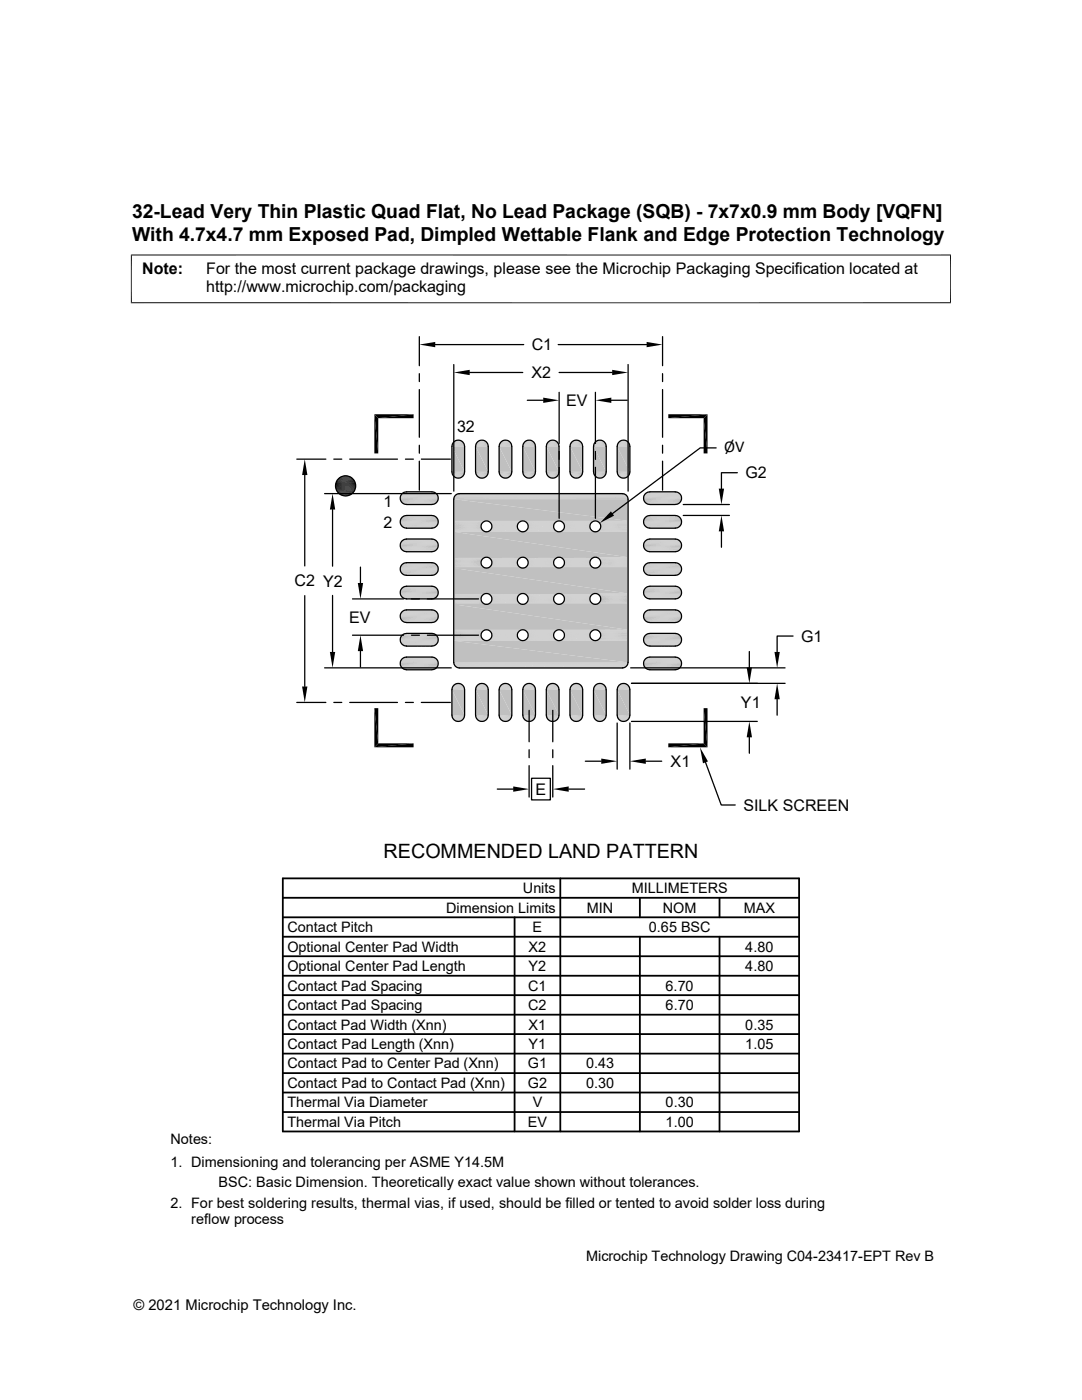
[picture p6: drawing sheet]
<svg xmlns="http://www.w3.org/2000/svg" width="216mm" height="279mm" viewBox="0 0 216 279" stroke-linecap="round" stroke-linejoin="round" font-family="sans-serif">
<g fill="#c0c0c0">
<path d="M124.1 87.9h.7z"/>
<path d="M124.3 87.8l.5 .1z"/>
<path d="M119.4 87.9h.7z"/>
<path d="M119.6 87.8l.5 .1z"/>
<path d="M114.6 87.9h.7z"/>
<path d="M114.9 87.8l.4 .1z"/>
<path d="M109.9 87.9h.7z"/>
<path d="M110.2 87.8l.4 .1z"/>
<path d="M105.2 87.9h.7z"/>
<path d="M105.5 87.8l.4 .1z"/>
<path d="M100.5 87.9h.7z"/>
<path d="M100.8 87.8l.4 .1z"/>
<path d="M95.8 87.9h.7z"/>
<path d="M96 87.8l.5 .1z"/>
<path d="M91.1 87.9h.7z"/>
<path d="M91.3 87.8l.5 .1z"/>
<path d="M123.8 88h1.2z"/>
<path d="M124.1 87.9l.9 .1z"/>
<path d="M119.1 88h1.2z"/>
<path d="M119.4 87.9l.9 .1z"/>
<path d="M114.4 88h1.1z"/>
<path d="M114.6 87.9l.9 .1z"/>
<path d="M109.7 88h1.1z"/>
<path d="M109.9 87.9l.9 .1z"/>
<path d="M105 88h1.1z"/>
<path d="M105.2 87.9l.9 .1z"/>
<path d="M100.3 88h1.1z"/>
<path d="M100.5 87.9l.9 .1z"/>
<path d="M95.6 88h1.1z"/>
<path d="M95.8 87.9l.9 .1z"/>
<path d="M90.9 88h1.1z"/>
<path d="M91.1 87.9l.9 .1z"/>
<path d="M123.7 88.1l.1-.1 1.4 .1z"/>
<path d="M123.8 88h1.2l.2 .1z"/>
<path d="M118.9 88.1l.2-.1 1.4 .1z"/>
<path d="M119.1 88h1.2l.2 .1z"/>
<path d="M114.2 88.1l.2-.1 1.4 .1z"/>
<path d="M114.4 88h1.1l.3 .1z"/>
<path d="M109.5 88.1l.2-.1 1.3 .1z"/>
<path d="M109.7 88h1.1l.2 .1z"/>
<path d="M104.8 88.1l.2-.1 1.3 .1z"/>
<path d="M105 88h1.1l.2 .1z"/>
<path d="M100.1 88.1l.2-.1 1.3 .1z"/>
<path d="M100.3 88h1.1l.2 .1z"/>
<path d="M95.4 88.1l.2-.1 1.3 .1z"/>
<path d="M95.6 88h1.1l.2 .1z"/>
<path d="M90.7 88.1l.2-.1 1.3 .1z"/>
<path d="M90.9 88h1.1l.2 .1z"/>
<path d="M123.5 88.2l.2-.1 1.6 .1z"/>
<path d="M123.7 88.1h1.5l.1 .1z"/>
<path d="M118.8 88.2l.1-.1 1.8 .1z"/>
<path d="M118.9 88.1h1.6l.2 .1z"/>
<path d="M114 88.2l.2-.1 1.7 .1z"/>
<path d="M114.2 88.1h1.6l.1 .1z"/>
<path d="M109.3 88.2l.2-.1 1.7 .1z"/>
<path d="M109.5 88.1h1.5l.2 .1z"/>
<path d="M104.6 88.2l.2-.1 1.7 .1z"/>
<path d="M104.8 88.1h1.5l.2 .1z"/>
<path d="M99.9 88.2l.2-.1 1.7 .1z"/>
<path d="M100.1 88.1h1.5l.2 .1z"/>
<path d="M95.2 88.2l.2-.1 1.7 .1z"/>
<path d="M95.4 88.1h1.5l.2 .1z"/>
<path d="M90.5 88.2l.2-.1 1.7 .1z"/>
<path d="M90.7 88.1h1.5l.2 .1z"/>
</g>
<path d="M90.4 88.3h2.1M95.1 88.3h2.1M99.8 88.3h2.1M104.5 88.3h2.2M109.2 88.3h2.2M113.9 88.3h2.2M118.6 88.3h2.2M123.3 88.3h2.2" fill="none" stroke="#c0c0c0" stroke-width=".2"/>
<g fill="none" stroke="#c0c0c0" stroke-width=".21">
<path d="M90.2 88.8h2.5M90.3 88.5h2.3M94.9 88.8h2.5M95 88.5h2.3M99.6 88.8h2.5M99.7 88.5h2.3M104.3 88.8h2.5M104.4 88.5h2.4M109 88.8h2.5M109.1 88.5h2.4M113.7 88.8h2.5M113.8 88.5h2.4"/>
<path d="M118.4 88.8h2.5M118.5 88.5h2.4M123.2 88.8h2.5M123.2 88.5h2.4"/>
</g>
<path d="M90.2 89h2.5M94.9 89h2.5M99.6 89h2.5M104.3 89h2.5M109 89h2.5M113.7 89h2.6M118.4 89h2.6M123.1 89h2.6" fill="none" stroke="#c0c0c0" stroke-width=".23"/>
<g fill="#c0c0c0">
<path d="M123.1 89.1l2.6 5.1h-2.6z"/>
<path d="M123.1 89.1h2.6v5.1z"/>
<path d="M118.4 89.1l2.6 5.1h-2.6z"/>
<path d="M118.4 89.1h2.6v5.1z"/>
<path d="M113.7 89.1l2.6 5.1h-2.6z"/>
<path d="M113.7 89.1h2.6v5.1z"/>
<path d="M109 89.1l2.5 5.1h-2.5z"/>
<path d="M109 89.1h2.5v5.1z"/>
<path d="M104.3 89.1l2.5 5.1h-2.5z"/>
<path d="M104.3 89.1h2.5v5.1z"/>
<path d="M99.6 89.1l2.5 5.1h-2.5z"/>
<path d="M99.6 89.1h2.5v5.1z"/>
<path d="M94.9 89.1l2.5 5.1h-2.5z"/>
<path d="M94.9 89.1h2.5v5.1z"/>
<path d="M90.2 89.1l2.5 5.1h-2.5z"/>
<path d="M90.2 89.1h2.5v5.1z"/>
</g>
<g fill="none" stroke="#c0c0c0" stroke-width=".23">
<path d="M90.2 94.3h2.5M90.2 94.5h2.5M94.9 94.3h2.5M94.9 94.5h2.5M99.6 94.3h2.5M99.6 94.5h2.5M104.3 94.3h2.5M104.3 94.5h2.5M109 94.3h2.5M109 94.5h2.5M113.7 94.3h2.6M113.7 94.5h2.5"/>
<path d="M118.4 94.3h2.6M118.4 94.5h2.5M123.1 94.3h2.6M123.2 94.5h2.5"/>
</g>
<path d="M90.3 94.7h2.3M95 94.7h2.3M99.7 94.7h2.3M104.4 94.7h2.4M109.1 94.7h2.4M113.8 94.7h2.4M118.5 94.7h2.4M123.2 94.7h2.4" fill="none" stroke="#c0c0c0" stroke-width=".21"/>
<path d="M90.4 94.9h2.1M95.1 94.9h2.1M99.8 94.9h2.1M104.5 94.9h2.2M109.2 94.9h2.2M113.9 94.9h2.2M118.6 94.9h2.2M123.3 94.9h2.2" fill="none" stroke="#c0c0c0" stroke-width=".2"/>
<g fill="#c0c0c0">
<path d="M123.5 95l1.7 .2h-1.5z"/>
<path d="M123.5 95h1.8l-.1 .2z"/>
<path d="M118.8 95l1.7 .2h-1.6z"/>
<path d="M118.8 95h1.9l-.2 .2z"/>
<path d="M114 95l1.8 .2h-1.6z"/>
<path d="M114 95h1.9l-.1 .2z"/>
<path d="M109.3 95l1.7 .2h-1.5z"/>
<path d="M109.3 95h1.9l-.2 .2z"/>
<path d="M104.6 95l1.7 .2h-1.5z"/>
<path d="M104.6 95h1.9l-.2 .2z"/>
<path d="M99.9 95l1.7 .2h-1.5z"/>
<path d="M99.9 95h1.9l-.2 .2z"/>
<path d="M95.2 95l1.7 .2h-1.5z"/>
<path d="M95.2 95h1.9l-.2 .2z"/>
<path d="M90.5 95l1.7 .2h-1.5z"/>
<path d="M90.5 95h1.9l-.2 .2z"/>
<path d="M123.7 95.2l1.3 .1h-1.2z"/>
<path d="M123.7 95.2h1.5l-.2 .1z"/>
<path d="M118.9 95.2l1.4 .1h-1.2z"/>
<path d="M118.9 95.2h1.6l-.2 .1z"/>
<path d="M114.2 95.2l1.3 .1h-1.1z"/>
<path d="M114.2 95.2h1.6l-.3 .1z"/>
<path d="M109.5 95.2l1.3 .1h-1.1z"/>
<path d="M109.5 95.2h1.5l-.2 .1z"/>
<path d="M104.8 95.2l1.3 .1h-1.1z"/>
<path d="M104.8 95.2h1.5l-.2 .1z"/>
<path d="M100.1 95.2l1.3 .1h-1.1z"/>
<path d="M100.1 95.2h1.5l-.2 .1z"/>
<path d="M95.4 95.2l1.3 .1h-1.1z"/>
<path d="M95.4 95.2h1.5l-.2 .1z"/>
<path d="M90.7 95.2l1.3 .1h-1.1z"/>
<path d="M90.7 95.2h1.5l-.2 .1z"/>
<path d="M123.8 95.3l1 .1z"/>
<path d="M123.8 95.3h1.2z"/>
<path d="M119.1 95.3l1 .1z"/>
<path d="M119.1 95.3h1.2z"/>
<path d="M114.4 95.3l.9 .1z"/>
<path d="M114.4 95.3h1.1z"/>
<path d="M109.7 95.3l.9 .1z"/>
<path d="M109.7 95.3h1.1z"/>
<path d="M105 95.3l.9 .1z"/>
<path d="M105 95.3h1.1z"/>
<path d="M100.3 95.3l.9 .1z"/>
<path d="M100.3 95.3h1.1z"/>
<path d="M95.6 95.3l.9 .1z"/>
<path d="M95.6 95.3h1.1z"/>
<path d="M90.9 95.3l.9 .1z"/>
<path d="M90.9 95.3h1.1z"/>
<path d="M124.1 95.4h.4z"/>
<path d="M124.1 95.4h.7z"/>
<path d="M119.4 95.4h.4z"/>
<path d="M119.4 95.4h.7z"/>
<path d="M114.6 95.4h.5z"/>
<path d="M114.6 95.4h.7z"/>
<path d="M109.9 95.4h.5z"/>
<path d="M109.9 95.4h.7z"/>
<path d="M105.2 95.4h.5z"/>
<path d="M105.2 95.4h.7z"/>
<path d="M100.5 95.4h.5z"/>
<path d="M100.5 95.4h.7z"/>
<path d="M95.8 95.4h.5z"/>
<path d="M95.8 95.4h.7z"/>
<path d="M91.1 95.4h.5z"/>
<path d="M91.1 95.4h.7z"/>
</g>
<g fill="none" stroke="#c0c0c0" stroke-width=".2">
<path d="M80.1 98.6h7.1M80.3 98.4h6.7M80.5 98.3h6.4M80.7 98.2h6M80.9 98.2h5.5M90.5 99.5h34.8M90.6 99.3h34.7M90.6 99.4h34.7M90.6 99.2h34.6M90.6 99.1h34.6M90.7 99h34.5M90.7 99h34.4"/>
<path d="M90.8 98.9h34.3M90.9 98.8h34.1M90.9 98.7h34M91 98.7h33.8M91.1 98.6h33.7M91.2 98.6h33.5M91.4 98.5h33M128.7 98.6h7M128.8 98.4h6.8M129 98.3h6.4M129.2 98.2h6M129.4 98.2h5.6"/>
<path d="M80 100.1h7.3M80 103.5h7.3M80.1 103.3h7.1M80.1 100.3h7.1M80.3 103.1h6.7M80.3 100.4h6.7M80.5 100.6h6.4M80.5 103h6.4M80.7 102.9h6M80.7 100.6h6M80.9 100.7h5.5M80.9 102.9h5.5"/>
<path d="M128.5 103.5h7.4M128.5 100.1h7.4M128.7 100.3h7M128.7 103.3h7M128.8 100.4h6.8M128.8 103.1h6.8M129 103h6.4M129 100.6h6.4M129.2 100.6h6M129.2 102.9h6M129.4 100.7h5.6M129.4 102.9h5.6"/>
</g>
<path d="M79.9 99.9h7.5M79.9 99h7.5M80 98.8h7.3M128.4 99.9h7.6M128.4 99h7.6M128.5 98.8h7.4M79.9 103.7h7.5M128.4 103.7h7.6" fill="none" stroke="#c0c0c0" stroke-width=".21"/>
<path d="M79.9 99.2h7.6M79.9 99.4h7.6M79.9 99.7h7.6M128.4 99.2h7.6M128.4 99.4h7.6M128.4 99.7h7.6" fill="none" stroke="#c0c0c0" stroke-width=".23"/>
<g fill="#c0c0c0">
<path d="M90.5 99.6l34.8 4.3h-34.8z"/>
<path d="M90.5 99.6h34.8v4.3z"/>
</g>
<g fill="none" stroke="#c0c0c0" stroke-width=".2">
<path d="M80 109.5h7.3M80.1 108h7.1M80.1 105h7.1M80.1 109.7h7.1M80.3 107.8h6.7M80.3 105.1h6.7M80.3 109.9h6.7M80.5 105.3h6.4M80.5 110h6.4M80.5 107.7h6.4M80.7 107.6h6M80.7 105.4h6"/>
<path d="M80.7 110.1h6M80.9 105.4h5.5M80.9 110.1h5.5M90.5 104h34.8M90.5 104h6.4M90.5 104.1h6.2M90.5 104.2h6M90.5 104.3h5.9M90.5 104.5h5.7M90.5 104.6h5.6M90.5 105h5.5M90.5 105.4h5.6"/>
<path d="M90.5 105.6h5.7M90.5 105.8h5.9M90.5 105.9h6M90.5 106h6.2M90.5 106.1h34.8M97.3 106.1h6.8M97.3 104h6.8M97.4 104h6.5M97.5 106h6.4M97.6 105.9h6.2M97.6 104.1h6.2M97.7 104.2h6"/>
<path d="M97.7 105.9h6M97.8 105.8h5.8M97.8 104.3h5.8M97.9 105.7h5.6M97.9 104.3h5.6M97.9 105.7h5.5M97.9 104.4h5.5M98 105.6h5.4M98 104.5h5.4M98 104.6h5.3M98 105.5h5.3M98.1 105.4h5.2"/>
<path d="M98.1 104.7h5.2M98.1 105.3h5.2M98.1 104.8h5.2M98.1 105.1h5.1M98.1 104.9h5.2M98.1 105h5.1M98.1 105.2h5.2M104.6 104h6.7M104.6 106.1h6.7M104.6 104h6.6M104.8 106h6.3M104.8 104.1h6.2"/>
<path d="M104.8 105.9h6.2M104.9 105.9h6M104.9 104.2h6M105 105.8h5.8M105 104.3h5.8M105.1 105.7h5.7M105.1 104.3h5.7M105.2 104.4h5.5M105.2 105.7h5.5M105.2 105.6h5.4M105.2 104.5h5.4M105.3 105.5h5.3"/>
<path d="M105.3 104.6h5.3M105.3 105.4h5.3M105.3 104.7h5.3M105.3 105.3h5.2M105.3 104.8h5.2M105.4 105.2h5.1M105.4 104.9h5.1M105.4 105h5.1M105.4 105.1h5.1M111.8 106.1h6.8M111.8 104h6.8M111.9 104h6.5"/>
<path d="M112 106h6.4M112.1 105.9h6.2M112.1 104.1h6.2M112.2 105.9h6M112.2 104.2h6M112.2 104.3h5.9M112.2 105.8h5.9M112.3 105.7h5.7M112.3 104.3h5.7M112.4 105.7h5.5M112.4 104.4h5.5M112.5 105.6h5.4"/>
<path d="M112.5 104.5h5.4M112.5 105.5h5.3M112.5 104.6h5.3M112.6 104.7h5.2M112.6 105.4h5.2M112.6 105.3h5.2M112.6 104.8h5.2M112.6 105.1h5.1M112.6 104.9h5.1M112.6 105h5.1M112.6 105.2h5.1M119.1 104h6.2"/>
<path d="M119.1 106.1h6.2M119.3 106h6M119.3 104.1h6M119.4 104.2h5.9M119.4 105.9h5.9M119.6 105.7h5.7M119.6 104.4h5.7M119.7 104.5h5.6M119.7 105.5h5.6M119.9 105.1h5.4M128.5 109.5h7.4M128.7 105h7"/>
<path d="M128.7 109.7h7M128.7 108h7M128.8 105.1h6.8M128.8 109.9h6.8M128.8 107.8h6.8M129 107.7h6.4M129 105.3h6.4M129 110h6.4M129.2 105.4h6M129.2 110.1h6M129.2 107.6h6M129.4 105.4h5.6"/>
<path d="M129.4 110.1h5.6"/>
</g>
<path d="M79.9 103.9h7.6M79.9 108.6h7.6M79.9 104.1h7.6M79.9 104.4h7.6M79.9 108.8h7.6M79.9 109.1h7.6M128.4 103.9h7.6M128.4 108.6h7.6M128.4 104.1h7.6M128.4 104.4h7.6M128.4 108.8h7.6M128.4 109.1h7.6" fill="none" stroke="#c0c0c0" stroke-width=".23"/>
<g fill="none" stroke="#c0c0c0" stroke-width=".21">
<path d="M79.9 104.6h7.5M79.9 109.3h7.5M79.9 108.4h7.5M80 104.8h7.3M80 108.2h7.3M90.5 104.8h5.5M90.5 105.2h5.5M119.8 105.3h5.5M119.8 104.7h5.5M119.9 104.9h5.4M128.4 104.6h7.6M128.4 109.3h7.6"/>
<path d="M128.4 108.4h7.6M128.5 108.2h7.4M128.5 104.8h7.4"/>
</g>
<g fill="#c0c0c0">
<path d="M90.5 106.1l34.8 5.1h-34.8z"/>
<path d="M90.5 106.1h34.8v5.1z"/>
</g>
<g fill="none" stroke="#c0c0c0" stroke-width=".2">
<path d="M80 112.9h7.3M80.1 112.7h7.1M80.1 117.4h7.1M80.1 114.4h7.1M80.3 112.5h6.7M80.3 117.3h6.7M80.3 114.6h6.7M80.5 114.7h6.4M80.5 112.4h6.4M80.5 117.1h6.4M80.7 112.3h6M80.7 117h6"/>
<path d="M80.7 114.8h6M80.9 114.8h5.5M80.9 112.3h5.5M80.9 117h5.5M90.5 111.2h28.4M90.5 111.2h6.4M90.5 111.3h6.2M90.5 111.4h6M90.5 111.5h5.9M90.5 111.7h5.7M90.5 111.9h5.6M90.5 112.5h5.5"/>
<path d="M90.5 112.7h5.6M90.5 112.9h5.7M90.5 113h5.9M90.5 113.2h6M90.5 113.3h6.2M90.5 113.3h6.4M90.5 113.4h34.8M97.2 111.2h7M97.2 113.4h7M97.4 111.3h6.5M97.4 113.3h6.5M97.5 113.3h6.4"/>
<path d="M97.6 113.2h6.2M97.6 111.4h6.2M97.7 111.4h6M97.7 113.1h6M97.8 113.1h5.8M97.8 111.5h5.8M97.9 113h5.6M97.9 111.6h5.6M97.9 112.9h5.5M97.9 111.7h5.5M98 112.8h5.4M98 111.7h5.4"/>
<path d="M98 111.8h5.3M98 112.7h5.3M98.1 112.6h5.2M98.1 111.9h5.2M98.1 112.5h5.2M98.1 112h5.2M98.1 112.3h5.1M98.1 112.1h5.2M98.1 112.2h5.1M98.1 112.4h5.2M104.4 113.4h7M104.4 111.2h7"/>
<path d="M104.6 113.3h6.6M104.6 111.3h6.6M104.8 113.3h6.3M104.8 111.4h6.2M104.8 113.2h6.2M104.9 113.1h6M104.9 111.4h6M105 113.1h5.8M105 111.5h5.8M105.1 113h5.7M105.1 111.6h5.7M105.2 111.7h5.5"/>
<path d="M105.2 112.9h5.5M105.2 112.8h5.4M105.2 111.7h5.4M105.3 112.7h5.3M105.3 111.8h5.3M105.3 112.6h5.3M105.3 111.9h5.3M105.3 112.5h5.2M105.3 112h5.2M105.4 112.4h5.1M105.4 112.1h5.1M105.4 112.2h5.1"/>
<path d="M105.4 112.3h5.1M111.7 111.2h6.9M111.7 113.4h6.9M111.9 113.3h6.5M111.9 111.3h6.5M112 113.3h6.4M112.1 113.2h6.2M112.1 111.4h6.2M112.2 113.1h6M112.2 111.4h6M112.2 111.5h5.9M112.2 113.1h5.9"/>
<path d="M112.3 113h5.7M112.3 111.6h5.7M112.4 112.9h5.5M112.4 111.7h5.5M112.5 112.8h5.4M112.5 111.7h5.4M112.5 112.7h5.3M112.5 111.8h5.3M112.6 111.9h5.2M112.6 112.6h5.2M112.6 112.5h5.2M112.6 112h5.2"/>
<path d="M112.6 112.3h5.1M112.6 112.1h5.1M112.6 112.2h5.1M112.6 112.4h5.1M118.9 111.2l6.4 .1M119.3 113.2h6M119.3 111.3h6M119.4 111.5h5.9M119.4 113.1h5.9M119.6 113h5.7M119.6 111.6h5.7M119.7 111.8h5.6"/>
<path d="M119.7 112.8h5.6M119.8 112.6h5.5M119.8 112h5.5M125.3 113.3l-6.4 .1M128.5 112.9h7.4M128.7 114.4h7M128.7 112.7h7M128.7 117.4h7M128.8 114.6h6.8M128.8 112.5h6.8M128.8 117.3h6.8M129 112.4h6.4"/>
<path d="M129 117.1h6.4M129 114.7h6.4M129.2 114.8h6M129.2 112.3h6M129.2 117h6M129.4 114.8h5.6M129.4 112.3h5.6M129.4 117h5.6"/>
</g>
<g fill="none" stroke="#c0c0c0" stroke-width=".21">
<path d="M79.9 114h7.5M79.9 113.1h7.5M79.9 117.8h7.5M80 114.2h7.3M80 117.6h7.3M90.5 112.1h5.5M90.5 112.3h5.5M119.9 112.4h5.4M119.9 112.2h5.4M128.4 114h7.6M128.4 113.1h7.6M128.4 117.8h7.6"/>
<path d="M128.5 117.6h7.4M128.5 114.2h7.4"/>
</g>
<path d="M79.9 113.3h7.6M79.9 118h7.6M79.9 113.5h7.6M79.9 113.8h7.6M79.9 118.3h7.6M128.4 113.3h7.6M128.4 118h7.6M128.4 113.5h7.6M128.4 113.8h7.6M128.4 118.3h7.6" fill="none" stroke="#c0c0c0" stroke-width=".23"/>
<g fill="#c0c0c0">
<path d="M90.5 113.4l34.8 5h-34.8z"/>
<path d="M90.5 113.4h34.8v5z"/>
</g>
<g fill="none" stroke="#c0c0c0" stroke-width=".2">
<path d="M80 118.9h7.3M80.1 119.1h7.1M80.3 119.3h6.7M80.5 119.4h6.4M80.7 119.5h6M80.9 119.5h5.5M90.5 118.4h28.4M90.5 118.5h6.4M90.5 118.6h6.2M90.5 118.6h6M90.5 118.8h5.9M90.5 118.9h5.7"/>
<path d="M90.5 119.1h5.6M90.5 119.3h5.5M90.5 119.9h5.6M97.2 118.5h7M97.4 118.5h6.5M97.5 118.6h6.4M97.6 118.6h6.2M97.7 118.7h6M97.8 118.7h5.8M97.9 118.8h5.6M97.9 118.9h5.5M98 119h5.4"/>
<path d="M98 119.1h5.3M98 120h5.3M98.1 119.9h5.2M98.1 119.2h5.2M98.1 119.8h5.2M98.1 119.3h5.2M98.1 119.6h5.1M98.1 119.4h5.2M98.1 119.5h5.1M98.1 119.7h5.2M104.4 118.5h7M104.6 118.5h6.6"/>
<path d="M104.8 118.6h6.3M104.8 118.6h6.2M104.9 118.7h6M105 118.7h5.8M105.1 118.8h5.7M105.2 118.9h5.5M105.2 119h5.4M105.3 120h5.3M105.3 119.1h5.3M105.3 119.9h5.3M105.3 119.2h5.3M105.3 119.8h5.2"/>
<path d="M105.3 119.3h5.2M105.4 119.7h5.1M105.4 119.4h5.1M105.4 119.5h5.1M105.4 119.6h5.1M111.7 118.5h6.9M111.9 118.5h6.5M112 118.6h6.4M112.1 118.6h6.2M112.2 118.7h6M112.2 118.7h5.9M112.3 118.8h5.7"/>
<path d="M112.4 118.9h5.5M112.5 119h5.4M112.5 120h5.3M112.5 119.1h5.3M112.6 119.2h5.2M112.6 119.9h5.2M112.6 119.8h5.2M112.6 119.3h5.2M112.6 119.6h5.1M112.6 119.4h5.1M112.6 119.5h5.1M112.6 119.7h5.1"/>
<path d="M118.9 118.5h6.4M119.1 118.5h6.2M119.3 118.6h6M119.4 118.7h5.9M119.6 118.9h5.7M119.7 119h5.6M119.8 119.8h5.5M119.8 119.2h5.5M128.5 118.9h7.4M128.7 119.1h7M128.8 119.3h6.8M129 119.4h6.4"/>
<path d="M129.2 119.5h6M129.4 119.5h5.6M80 122.3h7.3M80.1 122.1h7.1M80.1 123.8h7.1M80.3 122h6.7M80.3 124h6.7M80.5 124.1h6.4M80.5 121.8h6.4M80.7 121.8h6M80.7 124.2h6M80.9 124.2h5.5"/>
<path d="M80.9 121.7h5.5M90.5 120.1h5.7M90.5 120.3h5.9M90.5 120.4h6M90.5 120.5h6.2M90.5 120.6h6.4M97.3 120.6h6.8M97.4 120.5h6.5M97.6 120.4h6.2M97.7 120.4h6M97.8 120.3h5.8M97.9 120.2h5.6"/>
<path d="M97.9 120.2h5.5M98 120.1h5.4M104.6 120.6h6.7M104.6 120.5h6.6M104.8 120.4h6.2M104.9 120.4h6M105 120.3h5.8M105.1 120.2h5.7M105.2 120.2h5.5M105.2 120.1h5.4M111.8 120.6h6.8M111.9 120.5h6.5"/>
<path d="M112.1 120.4h6.2M112.2 120.4h6M112.2 120.3h5.9M112.3 120.2h5.7M112.4 120.2h5.5M112.5 120.1h5.4M119.1 120.6h6.2M119.3 120.5h6M119.4 120.4h5.9M119.6 120.2h5.7M119.7 120h5.6M125.3 120.6h-34.8"/>
<path d="M128.5 122.3h7.4M128.7 123.8h7M128.7 122.1h7M128.8 124h6.8M128.8 122h6.8M129 121.8h6.4M129 124.1h6.4M129.2 124.2h6M129.2 121.8h6M129.4 124.2h5.6M129.4 121.7h5.6"/>
</g>
<path d="M79.9 118.5h7.6M128.4 118.5h7.6M79.9 122.7h7.6M79.9 123h7.6M79.9 123.2h7.6M128.4 122.7h7.6M128.4 123h7.6M128.4 123.2h7.6" fill="none" stroke="#c0c0c0" stroke-width=".23"/>
<path d="M79.9 118.7h7.5M90.5 119.5h5.5M90.5 119.7h5.5M119.9 119.6h5.4M119.9 119.4h5.4M128.4 118.7h7.6M79.9 123.4h7.5M79.9 122.5h7.5M80 123.6h7.3M128.4 123.4h7.6M128.4 122.5h7.6M128.5 123.6h7.4" fill="none" stroke="#c0c0c0" stroke-width=".21"/>
<g fill="#c0c0c0">
<path d="M90.5 120.6l34.8 5.1h-34.8z"/>
<path d="M90.5 120.6h34.8v5.1z"/>
</g>
<g fill="none" stroke="#c0c0c0" stroke-width=".2">
<path d="M80 128.3h7.3M80 131.7h7.3M80.1 126.8h7.1M80.1 131.6h7.1M80.1 128.5h7.1M80.3 126.7h6.7M80.3 131.4h6.7M80.3 128.7h6.7M80.5 128.8h6.4M80.5 126.5h6.4M80.5 131.3h6.4M80.7 126.5h6"/>
<path d="M80.7 131.2h6M80.7 128.9h6M80.9 128.9h5.5M80.9 126.4h5.5M80.9 131.1h5.5M90.5 125.8h6.2M90.5 125.9h6M90.5 126h5.9M90.5 126.2h5.7M90.5 126.4h5.6M90.5 126.8h5.5M90.5 127.2h5.6"/>
<path d="M90.5 127.4h5.7M90.5 127.5h5.9M90.5 127.7h6M90.5 127.8h6.2M90.5 127.8h6.4M97.3 127.8h6.8M97.3 125.7h6.8M97.5 127.7h6.4M97.5 125.8h6.4M97.6 127.7h6.2M97.6 125.9h6.2M97.7 125.9h6"/>
<path d="M97.7 127.6h6M97.8 127.6h5.8M97.8 126h5.8M97.9 127.5h5.6M97.9 126.1h5.6M97.9 127.4h5.5M97.9 126.2h5.5M98 127.3h5.4M98 126.2h5.4M98 126.3h5.3M98 127.2h5.3M98.1 127.1h5.2"/>
<path d="M98.1 126.4h5.2M98.1 127h5.2M98.1 126.5h5.2M98.1 126.8h5.1M98.1 126.6h5.2M98.1 126.7h5.1M98.1 126.9h5.2M104.6 125.7h6.7M104.6 127.8h6.7M104.8 127.7h6.3M104.8 125.8h6.3M104.8 125.9h6.2"/>
<path d="M104.8 127.7h6.2M104.9 127.6h6M104.9 125.9h6M105 127.6h5.8M105 126h5.8M105.1 127.5h5.7M105.1 126.1h5.7M105.2 126.2h5.5M105.2 127.4h5.5M105.2 127.3h5.4M105.2 126.2h5.4M105.3 127.2h5.3"/>
<path d="M105.3 126.3h5.3M105.3 127.1h5.3M105.3 126.4h5.3M105.3 127h5.2M105.3 126.5h5.2M105.4 126.9h5.1M105.4 126.6h5.1M105.4 126.7h5.1M105.4 126.8h5.1M111.8 127.8h6.8M111.8 125.7h6.8M112 125.8h6.4"/>
<path d="M112 127.7h6.4M112.1 127.7h6.2M112.1 125.9h6.2M112.2 127.6h6M112.2 125.9h6M112.2 126h5.9M112.2 127.6h5.9M112.3 127.5h5.7M112.3 126.1h5.7M112.4 127.4h5.5M112.4 126.2h5.5M112.5 127.3h5.4"/>
<path d="M112.5 126.2h5.4M112.5 127.2h5.3M112.5 126.3h5.3M112.6 126.4h5.2M112.6 127.1h5.2M112.6 127h5.2M112.6 126.5h5.2M112.6 126.8h5.1M112.6 126.6h5.1M112.6 126.7h5.1M112.6 126.9h5.1M119.1 125.8h6.2"/>
<path d="M119.1 127.8h6.2M119.3 127.7h6M119.3 125.8h6M119.4 126h5.9M119.4 127.6h5.9M119.6 127.4h5.7M119.6 126.1h5.7M119.7 126.3h5.6M119.7 127.3h5.6M119.9 126.7h5.4M125.3 125.7h-34.8M125.3 127.8l-34.8 .1"/>
<path d="M128.5 131.7h7.4M128.5 128.3h7.4M128.7 128.5h7M128.7 126.8h7M128.7 131.6h7M128.8 128.7h6.8M128.8 126.7h6.8M128.8 131.4h6.8M129 126.5h6.4M129 131.3h6.4M129 128.8h6.4M129.2 128.9h6"/>
<path d="M129.2 126.5h6M129.2 131.2h6M129.4 128.9h5.6M129.4 126.4h5.6M129.4 131.1h5.6"/>
</g>
<g fill="none" stroke="#c0c0c0" stroke-width=".21">
<path d="M79.9 128.1h7.5M79.9 127.2h7.5M79.9 131.9h7.5M80 127h7.3M90.5 126.6h5.5M90.5 127h5.5M119.8 127.1h5.5M119.8 126.5h5.5M119.9 126.9h5.4M128.4 128.1h7.6M128.4 127.2h7.6M128.4 131.9h7.6"/>
<path d="M128.5 127h7.4"/>
</g>
<path d="M79.9 127.5h7.6M79.9 127.7h7.6M79.9 127.9h7.6M128.4 127.5h7.6M128.4 127.7h7.6M128.4 127.9h7.6" fill="none" stroke="#c0c0c0" stroke-width=".23"/>
<g fill="#c0c0c0">
<path d="M90.5 127.9l34.8 4.3h-34.8z"/>
<path d="M90.5 127.9h34.8v4.3z"/>
</g>
<path d="M79.9 132.2h7.6M79.9 132.4h7.6M79.9 132.6h7.6M128.4 132.2h7.6M128.4 132.4h7.6M128.4 132.6h7.6" fill="none" stroke="#c0c0c0" stroke-width=".23"/>
<g fill="none" stroke="#c0c0c0" stroke-width=".2">
<path d="M80.1 133.2h7.1M80.3 133.4h6.7M80.5 133.5h6.4M80.7 133.6h6M80.9 133.7h5.5M90.5 132.3h34.8M90.6 132.4h34.7M90.6 132.5h34.7M90.6 132.6h34.6M90.6 132.7h34.6M90.7 132.8h34.5M90.7 132.9h34.4"/>
<path d="M90.8 132.9h34.3M90.9 133h34.1M90.9 133.1h34M91 133.1h33.8M91.1 133.2h33.7M91.2 133.2h33.5M91.4 133.3h33M128.7 133.2h7M128.8 133.4h6.8M129 133.5h6.4M129.2 133.6h6M129.4 133.7h5.6"/>
</g>
<path d="M79.9 132.8h7.5M80 133.1h7.3M128.4 132.8h7.6M128.5 133.1h7.4" fill="none" stroke="#c0c0c0" stroke-width=".21"/>
<g fill="#c0c0c0">
<path d="M124.1 136.4h.7z"/>
<path d="M124.3 136.4h.5z"/>
<path d="M119.4 136.4h.7z"/>
<path d="M119.6 136.4h.5z"/>
<path d="M114.6 136.4h.7z"/>
<path d="M114.9 136.4h.4z"/>
<path d="M109.9 136.4h.7z"/>
<path d="M110.2 136.4h.4z"/>
<path d="M105.2 136.4h.7z"/>
<path d="M105.5 136.4h.4z"/>
<path d="M100.5 136.4h.7z"/>
<path d="M100.8 136.4h.4z"/>
<path d="M95.8 136.4h.7z"/>
<path d="M96 136.4h.5z"/>
<path d="M91.1 136.4h.7z"/>
<path d="M91.3 136.4h.5z"/>
<path d="M123.8 136.5h1.2z"/>
<path d="M124.1 136.4l.9 .1z"/>
<path d="M119.1 136.5h1.2z"/>
<path d="M119.4 136.4l.9 .1z"/>
<path d="M114.4 136.5h1.1z"/>
<path d="M114.6 136.4l.9 .1z"/>
<path d="M109.7 136.5h1.1z"/>
<path d="M109.9 136.4l.9 .1z"/>
<path d="M105 136.5h1.1z"/>
<path d="M105.2 136.4l.9 .1z"/>
<path d="M100.3 136.5h1.1z"/>
<path d="M100.5 136.4l.9 .1z"/>
<path d="M95.6 136.5h1.1z"/>
<path d="M95.8 136.4l.9 .1z"/>
<path d="M90.9 136.5h1.1z"/>
<path d="M91.1 136.4l.9 .1z"/>
<path d="M123.7 136.6l.1-.1 1.4 .1z"/>
<path d="M123.8 136.5h1.2l.2 .1z"/>
<path d="M118.9 136.6l.2-.1 1.4 .1z"/>
<path d="M119.1 136.5h1.2l.2 .1z"/>
<path d="M114.2 136.6l.2-.1 1.4 .1z"/>
<path d="M114.4 136.5h1.1l.3 .1z"/>
<path d="M109.5 136.6l.2-.1 1.3 .1z"/>
<path d="M109.7 136.5h1.1l.2 .1z"/>
<path d="M104.8 136.6l.2-.1 1.3 .1z"/>
<path d="M105 136.5h1.1l.2 .1z"/>
<path d="M100.1 136.6l.2-.1 1.3 .1z"/>
<path d="M100.3 136.5h1.1l.2 .1z"/>
<path d="M95.4 136.6l.2-.1 1.3 .1z"/>
<path d="M95.6 136.5h1.1l.2 .1z"/>
<path d="M90.7 136.6l.2-.1 1.3 .1z"/>
<path d="M90.9 136.5h1.1l.2 .1z"/>
<path d="M123.7 136.6l1.6 .2h-1.8z"/>
<path d="M123.7 136.6h1.5l.1 .2z"/>
<path d="M118.9 136.6l1.8 .2h-1.9z"/>
<path d="M118.9 136.6h1.6l.2 .2z"/>
<path d="M114 136.8l.2-.2 1.7 .2z"/>
<path d="M114.2 136.6h1.6l.1 .2z"/>
<path d="M109.5 136.6l1.7 .2h-1.9z"/>
<path d="M109.5 136.6h1.5l.2 .2z"/>
<path d="M104.6 136.8l.2-.2 1.7 .2z"/>
<path d="M104.8 136.6h1.5l.2 .2z"/>
<path d="M100.1 136.6l1.7 .2h-1.9z"/>
<path d="M100.1 136.6h1.5l.2 .2z"/>
<path d="M95.2 136.8l.2-.2 1.7 .2z"/>
<path d="M95.4 136.6h1.5l.2 .2z"/>
<path d="M90.7 136.6l1.7 .2h-1.9z"/>
<path d="M90.7 136.6h1.5l.2 .2z"/>
</g>
<path d="M90.4 136.9h2.1M95.1 136.9h2.1M99.8 136.9h2.1M104.5 136.9h2.2M109.2 136.9h2.2M113.9 136.9h2.2M118.6 136.9h2.2M123.3 136.9h2.2" fill="none" stroke="#c0c0c0" stroke-width=".2"/>
<path d="M90.3 137.1h2.3M95 137.1h2.3M99.7 137.1h2.3M104.4 137.1h2.4M109.1 137.1h2.4M113.8 137.1h2.4M118.5 137.1h2.4M123.2 137.1h2.4" fill="none" stroke="#c0c0c0" stroke-width=".21"/>
<g fill="none" stroke="#c0c0c0" stroke-width=".23">
<path d="M90.2 137.5h2.5M90.2 137.3h2.5M94.9 137.5h2.5M94.9 137.3h2.5M99.6 137.5h2.5M99.6 137.3h2.5M104.3 137.5h2.5M104.3 137.3h2.5M109 137.5h2.5M109 137.3h2.5M113.7 137.5h2.6M113.7 137.3h2.5"/>
<path d="M118.4 137.5h2.6M118.4 137.3h2.5M123.1 137.5h2.6M123.2 137.3h2.5"/>
</g>
<g fill="#c0c0c0">
<path d="M123.1 137.6l2.6 5.1h-2.6z"/>
<path d="M123.1 137.6h2.6v5.1z"/>
<path d="M118.4 137.6l2.6 5.1h-2.6z"/>
<path d="M118.4 137.6h2.6v5.1z"/>
<path d="M113.7 137.6l2.6 5.1h-2.6z"/>
<path d="M113.7 137.6h2.6v5.1z"/>
<path d="M109 137.6l2.5 5.1h-2.5z"/>
<path d="M109 137.6h2.5v5.1z"/>
<path d="M104.3 137.6l2.5 5.1h-2.5z"/>
<path d="M104.3 137.6h2.5v5.1z"/>
<path d="M99.6 137.6l2.5 5.1h-2.5z"/>
<path d="M99.6 137.6h2.5v5.1z"/>
<path d="M94.9 137.6l2.5 5.1h-2.5z"/>
<path d="M94.9 137.6h2.5v5.1z"/>
<path d="M90.2 137.6l2.5 5.1h-2.5z"/>
<path d="M90.2 137.6h2.5v5.1z"/>
</g>
<path d="M90.2 142.8h2.5M94.9 142.8h2.5M99.6 142.8h2.5M104.3 142.8h2.5M109 142.8h2.5M113.7 142.8h2.6M118.4 142.8h2.6M123.1 142.8h2.6" fill="none" stroke="#c0c0c0" stroke-width=".23"/>
<g fill="none" stroke="#c0c0c0" stroke-width=".21">
<path d="M90.2 143.1h2.5M90.3 143.3h2.3M94.9 143.1h2.5M95 143.3h2.3M99.6 143.1h2.5M99.7 143.3h2.3M104.3 143.1h2.5M104.4 143.3h2.4M109 143.1h2.5M109.1 143.3h2.4M113.7 143.1h2.5M113.8 143.3h2.4"/>
<path d="M118.4 143.1h2.5M118.5 143.3h2.4M123.2 143.1h2.5M123.2 143.3h2.4"/>
</g>
<path d="M90.4 143.5h2.1M95.1 143.5h2.1M99.8 143.5h2.1M104.5 143.5h2.2M109.2 143.5h2.2M113.9 143.5h2.2M118.6 143.5h2.2M123.3 143.5h2.2" fill="none" stroke="#c0c0c0" stroke-width=".2"/>
<g fill="#c0c0c0">
<path d="M123.5 143.6l1.7 .1h-1.5z"/>
<path d="M123.5 143.6h1.8l-.1 .1z"/>
<path d="M118.8 143.6l1.7 .1h-1.6z"/>
<path d="M118.8 143.6h1.9l-.2 .1z"/>
<path d="M114 143.6l1.8 .1h-1.6z"/>
<path d="M114 143.6h1.9l-.1 .1z"/>
<path d="M109.3 143.6l1.7 .1h-1.5z"/>
<path d="M109.3 143.6h1.9l-.2 .1z"/>
<path d="M104.6 143.6l1.7 .1h-1.5z"/>
<path d="M104.6 143.6h1.9l-.2 .1z"/>
<path d="M99.9 143.6l1.7 .1h-1.5z"/>
<path d="M99.9 143.6h1.9l-.2 .1z"/>
<path d="M95.2 143.6l1.7 .1h-1.5z"/>
<path d="M95.2 143.6h1.9l-.2 .1z"/>
<path d="M90.5 143.6l1.7 .1h-1.5z"/>
<path d="M90.5 143.6h1.9l-.2 .1z"/>
<path d="M123.7 143.7l1.3 .1h-1.2z"/>
<path d="M123.7 143.7h1.5l-.2 .1z"/>
<path d="M118.9 143.7l1.4 .1h-1.2z"/>
<path d="M118.9 143.7h1.6l-.2 .1z"/>
<path d="M114.2 143.7l1.3 .1h-1.1z"/>
<path d="M114.2 143.7h1.6l-.3 .1z"/>
<path d="M109.5 143.7l1.3 .1h-1.1z"/>
<path d="M109.5 143.7h1.5l-.2 .1z"/>
<path d="M104.8 143.7l1.3 .1h-1.1z"/>
<path d="M104.8 143.7h1.5l-.2 .1z"/>
<path d="M100.1 143.7l1.3 .1h-1.1z"/>
<path d="M100.1 143.7h1.5l-.2 .1z"/>
<path d="M95.4 143.7l1.3 .1h-1.1z"/>
<path d="M95.4 143.7h1.5l-.2 .1z"/>
<path d="M90.7 143.7l1.3 .1h-1.1z"/>
<path d="M90.7 143.7h1.5l-.2 .1z"/>
<path d="M123.8 143.8l1 .1z"/>
<path d="M123.8 143.8h1.2z"/>
<path d="M119.1 143.8l1 .1z"/>
<path d="M119.1 143.8h1.2z"/>
<path d="M114.4 143.8l.9 .1z"/>
<path d="M114.4 143.8h1.1z"/>
<path d="M109.7 143.8l.9 .1z"/>
<path d="M109.7 143.8h1.1z"/>
<path d="M105 143.8l.9 .1z"/>
<path d="M105 143.8h1.1z"/>
<path d="M100.3 143.8l.9 .1z"/>
<path d="M100.3 143.8h1.1z"/>
<path d="M95.6 143.8l.9 .1z"/>
<path d="M95.6 143.8h1.1z"/>
<path d="M90.9 143.8l.9 .1z"/>
<path d="M90.9 143.8h1.1z"/>
<path d="M124.1 143.9l.4 .1z"/>
<path d="M124.1 143.9h.7z"/>
<path d="M119.4 143.9l.4 .1z"/>
<path d="M119.4 143.9h.7z"/>
<path d="M114.6 143.9l.5 .1z"/>
<path d="M114.6 143.9h.7z"/>
<path d="M109.9 143.9l.5 .1z"/>
<path d="M109.9 143.9h.7z"/>
<path d="M105.2 143.9l.5 .1z"/>
<path d="M105.2 143.9h.7z"/>
<path d="M100.5 143.9l.5 .1z"/>
<path d="M100.5 143.9h.7z"/>
<path d="M95.8 143.9l.5 .1z"/>
<path d="M95.8 143.9h.7z"/>
<path d="M91.1 143.9l.5 .1z"/>
<path d="M91.1 143.9h.7z"/>
</g>
<g fill="none" stroke="#000" stroke-width=".25">
<path d="M83.7 67.2v5.8M83.7 74.6v1.6M83.7 77.7v9.6M86.8 68.8h17.7M90.6 72.7v25.3M93.7 74.3h10.6M105.2 79.9h3.2M111.4 68.8h17.6M111.6 78.3v10.2M111.6 74.3h10.6M118.8 78.3v10.2M122 79.9h3.2"/>
<path d="M125.3 72.7v25.3M132.2 67.2v5.8M132.2 74.6v1.6M132.2 77.7v9.6M59.2 91.6h5.8M60.8 94.8v18.1M64.8 98.5h25.2M66.6 91.6h1.6M69.8 91.6h9.5M80.2 98.5l.4-.2 .5-.1h5.1a1.26 1.26 0 0 1 1.2 1.2 1.26 1.26 0 0 1-1.2 1.3h-5.1a1.25 1.25 0 0 1-1.2-.8 1.25 1.25 0 0 1 .3-1.4zM80.9 91.6h1.6M83.7 88.9v1.5"/>
<path d="M83.7 92v5.8M84.1 91.6h5.8M90.6 88.2a1.25 1.25 0 0 1 1.3-.3 1.25 1.25 0 0 1 .8 1.2v5.1a1.26 1.26 0 0 1-1.3 1.2 1.26 1.26 0 0 1-1.2-1.2v-5.1l.1-.5zM90.9 98.8l.7-.3h32.6a1.12 1.12 0 0 1 1.1 1.1v32.6a1.08 1.08 0 0 1-1.1 1.1h-32.6a1.12 1.12 0 0 1-1.1-1.1l.1-32.6zM94.9 89.1v5.1M94.9 89.1a1.25 1.25 0 0 1 1.3-1.3 1.25 1.25 0 0 1 1.2 1.3v5.1a1.26 1.26 0 0 1-1.2 1.2 1.26 1.26 0 0 1-1.3-1.2M99.6 89.1v5.1M99.6 89.1a1.25 1.25 0 0 1 1.3-1.3 1.25 1.25 0 0 1 1.2 1.3v5.1a1.26 1.26 0 0 1-1.2 1.2 1.26 1.26 0 0 1-1.3-1.2M104.7 88.2a1.25 1.25 0 0 1 1.4-.3 1.25 1.25 0 0 1 .7 1.2v5.1a1.26 1.26 0 0 1-1.2 1.2 1.26 1.26 0 0 1-1.3-1.2v-5.1l.1-.5zM109 89.1v5.1M109 89.1a1.25 1.25 0 0 1 1.3-1.3 1.25 1.25 0 0 1 1.2 1.3v5.1a1.26 1.26 0 0 1-1.2 1.2 1.26 1.26 0 0 1-1.3-1.2M111.6 90.1v1.6"/>
<path d="M111.6 93.3v10.1M116.2 89.1a1.25 1.25 0 0 0-1.2-1.3 1.25 1.25 0 0 0-1.3 1.3v5.1a1.26 1.26 0 0 0 1.3 1.2 1.26 1.26 0 0 0 1.2-1.2M116.3 89.1v5.1M118.8 88.2a1.25 1.25 0 0 1 1.4-.3 1.25 1.25 0 0 1 .7 1.2v5.1a1.26 1.26 0 0 1-1.2 1.2 1.26 1.26 0 0 1-1.3-1.2v-5.1l.1-.5zM118.8 90.1v1.6M118.8 93.3v10.1M125.7 89.1a1.25 1.25 0 0 0-1.3-1.3 1.25 1.25 0 0 0-1.2 1.3l-.1 5.1a1.26 1.26 0 0 0 1.3 1.2 1.26 1.26 0 0 0 1.3-1.2M125.7 89.1v5.1M128.8 98.5l.9-.4 5 .1a1.25 1.25 0 0 1 1.3 1.2 1.25 1.25 0 0 1-1.3 1.3h-5a1.25 1.25 0 0 1-1.2-.8 1.25 1.25 0 0 1 .3-1.4zM132.2 88.9v1.5M132.2 92v5.8M142.9 89.4h-3.2l-17.5 13.1"/>
<path d="M147.1 94.3h-3.1v3.2M60.8 118.9v18.1M66.4 101.7v11.3M66.4 118.8v11.3M70.3 119.5h10.2M71.9 113.2v3.2M81.1 114.8a1.25 1.25 0 0 1-1.2-1.2 1.25 1.25 0 0 1 1.2-1.3h5.1a1.26 1.26 0 0 1 1.2 1.2 1.26 1.26 0 0 1-1.2 1.3M81.1 117a1.25 1.25 0 0 0-1.2 1.3 1.25 1.25 0 0 0 1.2 1.2h14.4M81.1 102.9h5.1M81.1 107.6h5.1M81.1 117h5.1M81.1 114.8h5.1"/>
<path d="M86.2 102.9a1.26 1.26 0 0 1 1.2 1.3 1.26 1.26 0 0 1-1.2 1.2h-5.1a1.25 1.25 0 0 1-1.2-1.3 1.25 1.25 0 0 1 1.2-1.2M86.2 107.6a1.26 1.26 0 0 1 1.2 1.2 1.26 1.26 0 0 1-1.2 1.3h-5.1a1.25 1.25 0 0 1-1.2-1.3 1.25 1.25 0 0 1 1.2-1.2M86.2 117a1.25 1.25 0 0 1 1.2 1.3 1.25 1.25 0 0 1-1.2 1.2M129.7 102.9h5M129.7 107.6h5M129.7 117h5M129.7 114.8a1.26 1.26 0 0 1-1.3-1.3 1.26 1.26 0 0 1 1.3-1.2h5a1.25 1.25 0 0 1 1.3 1.3 1.25 1.25 0 0 1-1.3 1.2M129.7 117a1.26 1.26 0 0 0-1.3 1.3 1.26 1.26 0 0 0 1.3 1.2h5a1.25 1.25 0 0 0 1.3-1.2 1.25 1.25 0 0 0-1.3-1.3M129.7 114.8h5M134.7 102.9a1.25 1.25 0 0 1 1.3 1.2 1.25 1.25 0 0 1-1.3 1.3h-5a1.26 1.26 0 0 1-1.3-1.2 1.26 1.26 0 0 1 1.3-1.3M134.7 107.6a1.25 1.25 0 0 1 1.3 1.2 1.25 1.25 0 0 1-1.3 1.3h-5a1.26 1.26 0 0 1-1.3-1.3 1.26 1.26 0 0 1 1.3-1.2M136.3 100.7h9.2"/>
<path d="M136.3 102.9h9.2M144 106v3.2M64.8 133.3h25.2M70.3 126.8h10.2M71.9 129.9v3.2M81.1 124.2a1.25 1.25 0 0 1-1.2-1.2 1.25 1.25 0 0 1 1.2-1.3h5.1a1.26 1.26 0 0 1 1.2 1.3 1.26 1.26 0 0 1-1.2 1.2M81.1 124.2h5.1M81.1 128.9h5.1M81.1 133.7h5.1M82.1 126.8h1.6M85.3 126.8h10.2M86.2 128.9a1.26 1.26 0 0 0 1.2-1.2 1.26 1.26 0 0 0-1.2-1.3h-5.1a1.25 1.25 0 0 0-1.2 1.3 1.25 1.25 0 0 0 1.2 1.2"/>
<path d="M86.2 133.6a1.26 1.26 0 0 0 1.2-1.2 1.26 1.26 0 0 0-1.2-1.3h-5.1a1.25 1.25 0 0 0-1.2 1.3 1.25 1.25 0 0 0 1.2 1.2M90.6 136.8a1.26 1.26 0 0 1 1.3-.3 1.26 1.26 0 0 1 .8 1.1v5.1a1.25 1.25 0 0 1-1.3 1.3 1.25 1.25 0 0 1-1.2-1.3v-5.1l.1-.4zM94.9 137.6v5.1M94.9 137.6a1.26 1.26 0 0 1 1.3-1.2 1.26 1.26 0 0 1 1.2 1.2v5.1a1.25 1.25 0 0 1-1.2 1.3 1.25 1.25 0 0 1-1.3-1.3M99.6 137.6v5.1M99.6 137.6a1.26 1.26 0 0 1 1.3-1.2 1.26 1.26 0 0 1 1.2 1.2v5.1a1.25 1.25 0 0 1-1.2 1.3 1.25 1.25 0 0 1-1.3-1.3M104.7 136.8a1.26 1.26 0 0 1 1.4-.3 1.26 1.26 0 0 1 .7 1.1v5.1a1.25 1.25 0 0 1-1.2 1.3 1.25 1.25 0 0 1-1.3-1.3v-5.1l.1-.4zM109 137.6v5.1M109 137.6a1.26 1.26 0 0 1 1.3-1.2 1.26 1.26 0 0 1 1.2 1.2v5.1a1.25 1.25 0 0 1-1.2 1.3 1.25 1.25 0 0 1-1.3-1.3M116.2 137.6a1.26 1.26 0 0 0-1.2-1.2 1.26 1.26 0 0 0-1.3 1.2v5.1a1.25 1.25 0 0 0 1.3 1.3 1.25 1.25 0 0 0 1.2-1.3M116.3 137.6v5.1M118.8 136.8a1.26 1.26 0 0 1 1.4-.3 1.26 1.26 0 0 1 .8 1.1l-.1 5.1a1.25 1.25 0 0 1-1.2 1.3 1.25 1.25 0 0 1-1.3-1.3v-5.1l.1-.4z"/>
<path d="M125.7 137.6a1.26 1.26 0 0 0-1.3-1.2 1.26 1.26 0 0 0-1.3 1.2l.1 5.1a1.25 1.25 0 0 0 1.2 1.3 1.25 1.25 0 0 0 1.3-1.3M125.7 137.6v5.1M125.8 133.3h30.9M126 136.4h30.7M129.7 124.2a1.26 1.26 0 0 1-1.3-1.2 1.26 1.26 0 0 1 1.3-1.3h5a1.25 1.25 0 0 1 1.3 1.3 1.25 1.25 0 0 1-1.3 1.2M129.7 124.2h5M129.7 128.9h5M129.7 133.7h5M134.7 128.9a1.25 1.25 0 0 0 1.3-1.2 1.25 1.25 0 0 0-1.3-1.3h-5a1.26 1.26 0 0 0-1.3 1.3 1.26 1.26 0 0 0 1.3 1.2M134.7 133.6a1.25 1.25 0 0 0 1.3-1.2 1.25 1.25 0 0 0-1.3-1.3h-5a1.26 1.26 0 0 0-1.3 1.3 1.26 1.26 0 0 0 1.3 1.2M149.5 130v3.2M155.1 139.6v3.1"/>
<path d="M158.2 126.9h-3.1v3.2M59.2 140.2h5.8M66.6 140.2h1.6M69.8 140.2h9.5M80.9 140.2h1.6M84.1 140.2h5.8M99.2 157.5h3.2M105.6 141.8v6.2M105.6 149.6v1.6M105.6 152.8v6.3M106.1 155.3h3.7v4.3h-3.7zM110.3 141.8v6.2"/>
<path d="M110.3 149.6v1.6M110.3 152.8v6.3M113.5 157.5h3.1M116.8 151.9h3.2M123.1 144.3v9.2M125.7 144.3v9.2M126 144h25.1M128.9 151.9h3.1M140.8 152.1l3.1 8.6h2.8M149.5 147.2v3.1"/>
<circle cx="69" cy="97" r="2.01"/>
<circle cx="97.1" cy="119.5" r="1.07"/>
<circle cx="97.1" cy="112.3" r="1.07"/>
<circle cx="97.1" cy="105.1" r="1.07"/>
<circle cx="104.3" cy="119.5" r="1.07"/>
<circle cx="104.3" cy="112.3" r="1.07"/>
<circle cx="104.3" cy="105.1" r="1.07"/>
<circle cx="111.6" cy="119.5" r="1.07"/>
<circle cx="111.6" cy="105.1" r="1.07"/>
<circle cx="111.6" cy="112.3" r="1.07"/>
<circle cx="118.8" cy="112.3" r="1.07"/>
<circle cx="118.8" cy="119.5" r="1.07"/>
<circle cx="118.8" cy="105.1" r="1.07"/>
<circle cx="97.1" cy="126.8" r="1.07"/>
<circle cx="104.3" cy="126.8" r="1.07"/>
<circle cx="111.6" cy="126.8" r="1.07"/>
<circle cx="118.8" cy="126.8" r="1.07"/>
</g>
<g fill="none" stroke="#000" stroke-width=".36">
<path d="M56.4 179.2h103M56.4 175.3h103v50.5h-103zM111.8 175.3v50.5M127.7 179.2v3.9M143.6 179.2v3.9M56.4 183.1h103M56.4 190.8h103M56.4 186.9h103M56.4 194.7h103M56.4 198.6h103M102.7 183.1v42.7M127.7 186.9v38.9"/>
<path d="M143.6 186.9v38.9M56.4 202.5h103M56.4 206.4h103M56.4 218h103M56.4 210.3h103M56.4 214.2h103M56.4 221.9h103"/>
</g>
<g fill="#000">
<path d="M83.7 68.8l3.1-.6v1.1zM90.6 74.3l3.1-.5v1.1zM108.4 79.4l3.2 .5-3.2 .5zM118.8 79.9l3.2-.5v1zM122.2 73.8l3.1 .5-3.1 .6zM129 68.2l3.2 .6-3.2 .5zM60.8 91.6l.5 3.2h-1zM67.9 98.7l1.9 .1zM68.1 95.1l1.9 .1zM68.1 98.8l1.5 .1zM68.1 98.8h1.7zM68.1 95.1h1.7z"/>
<path d="M68.3 95l1.5 .1zM68.3 98.9h1.1zM68.3 98.9h1.3zM68.3 95h1.3zM68.5 95h1.1zM68.5 98.9l.7 .1zM68.5 98.9h.9zM68.5 95h.9zM68.7 95h.7zM68.7 99h.5zM68.7 95h.5zM74.7 82.7l.8 7.8h-.8z"/>
<path d="M74.7 82.7h7.8l-7 .8zM74.7 82.7l.8 .8v7zM75.5 83.5l7-.8v.8zM133.3 82.7h7.9l-7.9 .8zM133.3 83.5l7.9-.8-.8 .8zM140.4 83.5l.8 7h-.8zM140.4 83.5l.8-.8v7.8zM143.4 97.5h1.1l-.5 3.2zM66.4 98.5l.5 3.2h-1.1zM71.4 116.4h1.1l-.6 3.1zM121.9 102.1l.6 .8-2.8 1.5zM144 102.9l.5 3.1h-1.1z"/>
<path d="M60.3 137h1l-.5 3.2zM65.8 130.1h1.1l-.5 3.2zM71.9 126.8l.6 3.1h-1.1zM149 133.2h1.1l-.6 3.2zM155.1 136.4l.5 3.2h-1.1zM154.5 130.1h1.1l-.5 3.2zM74.7 141.3l.8 7.1-.8 .7zM74.7 141.3h.8v7.1zM74.7 149.1l7.8-.7v.7zM74.7 149.1l.8-.7h7zM102.4 157l3.2 .5-3.2 .5zM110.3 157.5l3.2-.5v1z"/>
<path d="M120 151.4l3.1 .5-3.1 .5zM125.7 151.9l3.2-.5v1zM139.7 149.2l1.6 2.8-1 .3zM140.4 141.3l.8 7.8-.8-.7zM133.4 148.4h7l-7 .7zM140.4 141.3h.8v7.8zM133.4 149.1l7-.7 .8 .7zM149.5 144l.6 3.2h-1.1z"/>
</g>
<g fill="none" stroke="#000" stroke-width=".2">
<path d="M26.1 50.9h163.7M26.2 50.8v9.7M189.7 50.8v9.7M26.1 60.4h163.7M66.9 96.7h4.1M66.9 96.9h4.1M66.9 97.1h4.1M66.9 97.3h4.1M67 97.4h4M67 96.5h4M67 96.3h3.9M67 97.6h3.9"/>
<path d="M67.1 97.8h3.7M67.1 96.1h3.7M67.2 95.9h3.6M67.2 98h3.6M67.3 98.1h3.4M67.3 95.8h3.4M67.4 95.6h3.1M67.4 98.3h3.1M67.5 98.4h2.9M67.5 95.5h2.9M67.6 95.4h2.7M67.6 98.6h2.7"/>
<path d="M67.8 98.7h2.3M67.8 95.3h2.3M67.9 95.2h2.1M67.9 98.8h2.1"/>
</g>
<g font-size="3.9">
<text x="26.4" y="43.5">32-Lead Very Thin Plastic Quad Flat, No Lead Package (SQB) - 7x7x0.9 mm Body [VQFN]</text>
<text x="26.4" y="48.1">With 4.7x4.7 mm Exposed Pad, Dimpled Wettable Flank and Edge Protection Technology</text>
<text x="76.5" y="171.2">RECOMMENDED LAND PATTERN</text>
</g>
<text font-size="3.3" x="144.5" y="90.3">ØV</text>
<g font-size="3.2">
<text x="28.4" y="54.7">Note:</text>
<text x="41.1" y="58.3">http://www.microchip.com/packaging</text>
<text x="41.1" y="54.7">For the most current package drawings, please see the Microchip Packaging Specification located at</text>
<text x="106.1" y="69.9">C1</text>
<text x="106.1" y="75.5">X2</text>
<text x="112.9" y="81">EV</text>
<text x="91.2" y="86.2">32</text>
<text x="148.7" y="95.5">G2</text>
<text x="76.5" y="101.2">1</text>
<text x="76.5" y="105.3">2</text>
<text x="58.8" y="117">C2 Y2</text>
<text x="69.7" y="124.3">EV</text>
<text x="159.9" y="128.1">G1</text>
<text x="147.8" y="141.3">Y1</text>
<text x="133.8" y="153.1">X1</text>
<text x="106.8" y="158.6">E</text>
<text x="148.4" y="161.8">SILK SCREEN</text>
</g>
<g font-size="2.9">
<text x="104.3" y="178.3">Units</text>
<text x="126" y="178.3">MILLIMETERS</text>
<text x="89" y="182.2">Dimension Limits</text>
<text x="117.1" y="182.2">MIN</text>
<text x="132.3" y="182.2">NOM</text>
<text x="148.4" y="182.2">MAX</text>
<text x="57.3" y="189.9">Optional Center Pad Width</text>
<text x="57.3" y="186">Contact Pitch</text>
<text x="105.5" y="189.9">X2</text>
<text x="106.3" y="186">E</text>
<text x="129.5" y="186">0.65 BSC</text>
<text x="148.7" y="189.9">4.80</text>
<text x="57.3" y="193.8">Optional Center Pad Length</text>
<text x="57.3" y="197.7">Contact Pad Spacing</text>
<text x="105.4" y="197.7">C1</text>
<text x="105.5" y="193.8">Y2</text>
<text x="132.8" y="197.7">6.70</text>
<text x="148.7" y="193.8">4.80</text>
<text x="57.3" y="201.6">Contact Pad Spacing</text>
<text x="105.4" y="201.6">C2</text>
<text x="132.8" y="201.6">6.70</text>
<text x="57.3" y="209.4">Contact Pad Length (Xnn)</text>
<text x="57.3" y="205.5">Contact Pad Width (Xnn)</text>
<text x="105.5" y="209.4">Y1</text>
<text x="105.5" y="205.5">X1</text>
<text x="148.7" y="209.4">1.05</text>
<text x="148.7" y="205.5">0.35</text>
<text x="57.3" y="213.2">Contact Pad to Center Pad (Xnn)</text>
<text x="105.3" y="213.2">G1</text>
<text x="116.9" y="213.2">0.43</text>
<text x="57.3" y="217.1">Contact Pad to Contact Pad (Xnn)</text>
<text x="57.3" y="221">Thermal Via Diameter</text>
<text x="105.3" y="217.1">G2</text>
<text x="106.3" y="221">V</text>
<text x="116.9" y="217.1">0.30</text>
<text x="132.8" y="221">0.30</text>
<text x="57.3" y="224.9">Thermal Via Pitch</text>
<text x="105.3" y="224.9">EV</text>
<text x="132.8" y="224.9">1.00</text>
<text x="34" y="228.3">Notes:</text>
<text x="34" y="232.9">1. Dimensioning and tolerancing per ASME Y14.5M</text>
<text x="43.6" y="237">BSC: Basic Dimension. Theoretically exact value shown without tolerances.</text>
<text x="34" y="241">2. For best soldering results, thermal vias, if used, should be filled or tented to avoid solder loss during</text>
<text x="38.1" y="244.3">reflow process</text>
<text x="116.9" y="251.7">Microchip Technology Drawing C04-23417-EPT Rev B</text>
<text x="26.6" y="261.3">© 2021 Microchip Technology Inc.</text>
</g>
</svg>
